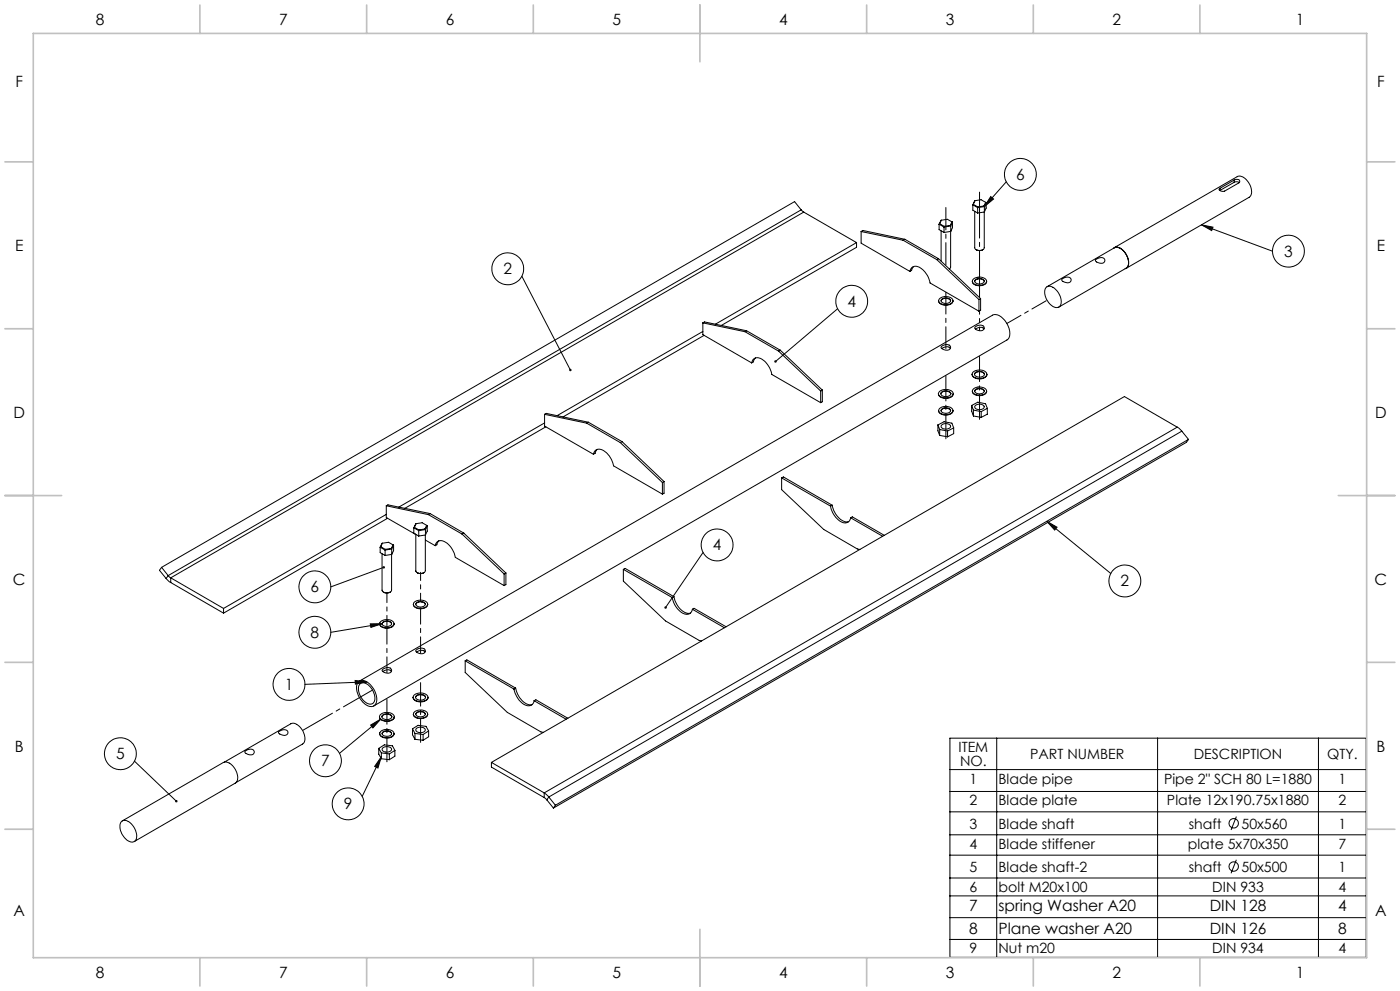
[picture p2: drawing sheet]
<svg xmlns="http://www.w3.org/2000/svg" width="420mm" height="297mm" viewBox="0 0 420 297" stroke-linecap="round" stroke-linejoin="round" font-family="sans-serif">
<g fill="none" stroke="#000" stroke-width=".3">
<path d="M297.2 58.9l.9 .8-2.8 2.2zM301.9 54.5l-6.6 7.4M366 56.4v.7M366 57.1h-.1M370.2 54a.94 .94 0 0 1 1.1-.3 .94 .94 0 0 1 .6 .8l-4.5 2.8a1.19 1.19 0 0 1-1.7-.6l.3-.3M370.2 54.6l.9-.1 .7 .2M370.2 54l-4.2 2.4M370.2 54.6l-4.2 2.5M370.2 54v.6M240.3 62.9l.8 .7M240.3 62.9l-1.9-2.5-189.9 109.6M240.3 62.9l-189.9 109.6"/>
<path d="M241.1 63.6l15.9 9.1M241.1 63.6l-189.9 109.6M257 72.7l-42.4 24.5M257 72.7v1.4l-40.6 23.4M258.3 69.4v3.5l14.7 8.4M258.3 69.4l12.6 2.6M258.3 69.4l.5-.3 12.7 2.6M270.9 72l10.2 5.8M271.5 71.7l-.6 .3M271.5 71.7l10.1 5.8M274.1 79.9l-.6 1.1-.5 .3M281.1 77.8l12.6 12"/>
<path d="M281.6 77.5l-.5 .3M281.6 77.5l12.6 12M281.7 67.2l1.5 .8M281.7 67.2v1.6l1.5 .9M281.9 67.1l1.3 .7M281.9 67.1l-.2 .1M282.3 69.2v9M282.4 66l1.8-.3 1.4 .8M282.4 66l-.5 1.1M282.4 66l-.7 1.2M283.2 68v1.7M283.2 67.8v.2"/>
<path d="M285.1 67.6l-1.9 .2M285.1 67.6l.1 .1M285.2 69.4v10.7l-.4 .5M285.2 67.7l-2 .3M285.2 69.4l-2 .3M285.2 67.7v1.7M285.6 66.5l-.5 1.1M285.6 66.5l.2 .1M285.8 66.6l-.6 1.1M285.8 66.6v1.6l-.6 1.2M291.9 61.4l1.4 .8M291.9 61.4v1.6l1.4 .8"/>
<path d="M292 61.2l1.3 .8M292 61.2l-.1 .2M292.5 60.1l1.8-.2 1.4 .7M292.5 60.1l-.5 1.1M292.5 60.1l-.6 1.3M292.8 74.8l.9 .3 1.2-.3M293.3 62.2v1.6M293.3 62v.2M295.2 61.7l-1.9 .3M295.2 61.7l.1 .2M295.3 61.9v12.3a1.63 1.63 0 0 1-2.9 0v-10.9M295.3 61.9l-2 .3"/>
<path d="M295.7 60.6l-.5 1.1M295.7 60.6l.1 .1M295.8 60.7v1.7l-.5 1.1-2 .3M295.8 60.7l-.5 1.2M328.8 77.7a1.6 1.6 0 0 1 2.7 .3 1.53 1.53 0 0 1-2.5 .5l-.4-.4zM334.3 74.2l36.9-21.3a2.99 2.99 0 0 1 3.5 2.1 3.1 3.1 0 0 1 .1 4.1l-36.9 21.3M336.1 74.4l-.9-.3-.9 .2-20.2 11.6M336.1 74.4a4.8 4.8 0 0 1 2.2 5.5l-.4 .5-20.3 11.6M336.1 74.4a1.63 1.63 0 0 0-2.1 0M336.1 74.4a4.7 4.7 0 0 1 2.1 5.7l-.7 .4M360.4 67.4l3.5 .7-.4 1zM360.4 67.4l21.3 7.9"/>
<path d="M156.6 82.8l14.5 28.1M210.9 96.8v3.5l14.6 8.5M210.9 96.8l12.6 2.6M210.9 96.8l.4-.3 12.7 2.6M210.9 99.3l-43.8 25.3M223.5 99.4l10.1 5.8M224 99.1l-.5 .3M224 99.1l10.1 5.8M251.3 92.5l-18.6 15.8M273 81.3a1.84 1.84 0 0 1 1.2-1.5 1.84 1.84 0 0 1 2 .5 6.9 6.9 0 0 1 2.8 4.5l14.7 8.5M281.6 90.1a2.3 2.3 0 0 0 3.3 1.2 1.12 1.12 0 0 0 1-1.2M282 89.4a2.78 2.78 0 0 1 3.9 .6 2.3 2.3 0 0 1-3.4 1.1 .95 .95 0 0 1-.9-.7 .95 .95 0 0 1 .4-1z"/>
<path d="M282.3 90.2a1.75 1.75 0 0 1 2.9 0M282.5 89.7l.3-.2a1.57 1.57 0 0 1 2.4 .8 1.66 1.66 0 0 1-2.9-.2zM291.7 84.3a2.13 2.13 0 0 0 3 1.2 1.31 1.31 0 0 0 1.3-1.2M292.1 83.6a2.69 2.69 0 0 1 3.9 .6 2.36 2.36 0 0 1-3.4 1.1 .97 .97 0 0 1-.8-.7 .97 .97 0 0 1 .3-1zM292.4 84.3a1.7 1.7 0 0 1 2.9 0M292.5 98a1.74 1.74 0 0 1 2.8 .2 1.52 1.52 0 0 1-2.6 .5l-.2-.2zM292.7 83.8a1.84 1.84 0 0 1 2.6 .5 1.6 1.6 0 0 1-1.5 .8 1.6 1.6 0 0 1-1.4-.9zM293.7 89.8v3.5M294.2 89.5l-.5 .3M294.2 89.5v3.5l-.5 .3M295.2 98.6a1.66 1.66 0 0 0-2.6 0M313.8 86.1a2.25 2.25 0 0 1 3.2 1 3.8 3.8 0 0 1 .7 4.9 2.79 2.79 0 0 1-3.4-1.8 3.6 3.6 0 0 1-.5-4.1z"/>
<path d="M318.7 83.6a1.59 1.59 0 0 1 2.6 .3 1.47 1.47 0 0 1-2.4 .4l-.4-.3zM211.2 100.5l-42.3 24.5M225.5 108.8a1.94 1.94 0 0 1 1.5-1.6 1.94 1.94 0 0 1 2 .8 7 7 0 0 1 2.5 4.2l14.7 8.5M226.6 107.3l-.6 1.1-.5 .4M233.6 105.2l12.6 12M234.1 104.9l-.5 .3M234.1 104.9l12.6 12M246.2 117.2v3.5M246.7 116.9l-.5 .3M246.7 116.9v3.5l-.5 .3M281.5 118a1.83 1.83 0 0 0 2.3 1.4 1.8 1.8 0 0 0 2.2-1.4M281.8 117.4a2.86 2.86 0 0 1 4.1 .4 1.82 1.82 0 0 1-2.4 1.5 1.62 1.62 0 0 1-1.9-1.6z"/>
<path d="M282.3 118a1.82 1.82 0 0 1 3 0M282.4 103.9a1.74 1.74 0 0 1 2.8 .1 1.52 1.52 0 0 1-2.6 .5l-.3-.4zM282.4 117.5a1.9 1.9 0 0 1 2.9 .5 1.72 1.72 0 0 1-3 0zM285.1 104.4a1.63 1.63 0 0 0-2.6 .1M291.6 112.1a2.16 2.16 0 0 0 3 1.4 1.53 1.53 0 0 0 1.5-1.4M291.7 117.2a1.64 1.64 0 0 0 2.1 1.4 1.74 1.74 0 0 0 2.2-1.4M291.9 111.5a2.95 2.95 0 0 1 4.1 .4 1.86 1.86 0 0 1-2.4 1.5 1.67 1.67 0 0 1-1.9-1.5zM292.1 116.5a2.73 2.73 0 0 1 3.9 .6 2.32 2.32 0 0 1-3.4 1.1 .97 .97 0 0 1-.8-.7 .97 .97 0 0 1 .3-1zM292.3 112.2a1.78 1.78 0 0 1 3 0M292.4 117.3a1.75 1.75 0 0 1 2.9 0M292.4 111.9a1.88 1.88 0 0 1 2.9 .2 1.72 1.72 0 0 1-3 .1zM292.6 116.8l.3-.2a1.54 1.54 0 0 1 2.3 .8 1.66 1.66 0 0 1-2.8-.2z"/>
<path d="M163.4 124.2v3.5l14.6 8.4M163.4 124.2l12.6 2.6M163.4 124.2l.5-.3 12.6 2.6M163.4 126.7l-43.7 25.3M163.8 127.9l-42.4 24.5M176 126.8l10.1 5.8M176.5 126.5l-.5 .3M176.5 126.5l10.1 5.9M178 136.1a1.95 1.95 0 0 1 1.5-1.5 1.95 1.95 0 0 1 2 .8 7.2 7.2 0 0 1 2.6 4.2l14.6 8.5M179.1 134.7l-.6 1.2-.5 .2M186.1 132.6l12.6 12M186.6 132.4l-.5 .2"/>
<path d="M186.6 132.4l12.6 11.9M281.4 127.3l1.8-.9 2.4 .4 .5 1.4M281.4 127.3l.5 1.4M281.4 127.3v1.8l.5 1.4M281.6 123a2.03 2.03 0 0 0 2.7 1.4 1.43 1.43 0 0 0 1.6-1.4M281.8 122.5a2.75 2.75 0 0 1 4.1 .4 2.32 2.32 0 0 1-3.4 1.1 .97 .97 0 0 1-.7-1.5zM281.9 128.7l2.4 .5M281.9 128.7v1.8M281.9 130.5l2.4 .4M282.3 123.1a1.68 1.68 0 0 1 2.9 0M282.5 122.7a1.74 1.74 0 0 1 2.7 .3 1.63 1.63 0 0 1-2.9 0zM282.6 127.3a1.61 1.61 0 0 1 2.6 .6 1.66 1.66 0 0 1-2.9-.2z"/>
<path d="M284.3 129.2v1.7M286.1 128.2l-1.8 1M286.1 128.2v1.8l-1.8 .9M291.5 121.5l1.8-1 2.4 .5 .5 1.4M291.5 121.5l.5 1.4M291.5 121.5v1.8l.5 1.4M292 122.9l2.4 .5M292 122.9v1.8M292 124.7l2.4 .4M292.7 121.5a1.76 1.76 0 0 1 2.6 .5 1.63 1.63 0 0 1-2.9-.1zM294.4 123.4v1.7M296.2 122.4l-1.8 1"/>
<path d="M296.2 122.4v1.7l-1.8 1M353.2 128l1.3 1.2M353.2 128l-189.9 109.6M353.2 128l-15.9-9.2-189.9 109.7M354.5 129.2l2.1 2.5M354.5 129.2l-189.9 109.7M356.6 131.7l-190 109.6M356.6 131.7l-.7 .9-189.9 109.6M115.9 151.6v3.5l9.7 5.6M115.9 151.6l12.6 2.6M115.9 151.6l.5-.3 12.6 2.6M115.9 154.2l-48.8 28.1"/>
<path d="M116.3 155.3l-49.2 28.5M124.1 158.2l1.5 .8M124.1 158.2v1.6M124.3 158l1.4 .8M124.3 158l-.2 .2M124.8 156.9l-.5 1.1M124.8 156.9l1.8-.2 1.4 .7M124.8 156.9l-.7 1.3M125.6 159v1.7M125.7 158.8l-.1 .2M127.5 158.5l-1.8 .3M127.5 158.5l.1 .2"/>
<path d="M127.6 158.7l-2 .3M127.6 158.7v1.6M128 157.4l-.5 1.1M128 157.4l.2 .1M128.2 157.5l-.6 1.2M128.2 157.5v1.7l-.6 1.1M128.5 154.2l10.1 5.9M129 153.9l-.5 .3M129 153.9l10.1 5.9M139.1 159.8l-.5 .3M139.1 159.8l12.7 11.9M198.7 144.6v3.5"/>
<path d="M199.2 144.3l-.5 .3M199.2 144.3v3.5l-.5 .3M234.5 143.2l.5-.3 14.7 8.5M234.5 143.2l14.7 8.5M234.5 143.2v3.6l12.6 11.9 10.1 5.8 .8 .2M249.2 151.7a5.9 5.9 0 0 0 4.4 5 1.71 1.71 0 0 0 1.6-1.5M249.7 151.4a5.9 5.9 0 0 0 4.4 5l.5-.1M249.7 151.4l-.5 .3M255.2 155.2l.5-.3 9.6 5.5M255.2 155.2l9.6 5.5M314 156.2l3.1 1.8-.7 .9zM314 156.2l19.2 15.7"/>
<path d="M48.5 170l-.7 .9 2 2.5M48.5 170l1.9 2.5M49.8 173.4l1.4 1.2M50.4 172.5l.8 .7M50.4 172.5l-.6 .9M51.2 173.2l15.9 9.1M51.2 174.6l15.9 9.2M51.2 173.2v1.4M114.1 164l1.4 .8M114.1 164v1.6l1.4 .9M114.2 163.9l1.4 .7M114.2 163.9l-.1 .1"/>
<path d="M114.6 166v10.9a1.65 1.65 0 0 0 2.9 0v-10.7M114.7 162.8l-.5 1.1M114.7 162.8l1.9-.3 1.3 .8M114.7 162.8l-.6 1.2M115 177.4l.9 .3 1.2-.3M115.1 170l-15.9 5.9M115.5 164.8v1.7M115.6 164.6l-.1 .2M117.4 164.4l-1.8 .2M117.4 164.4l.1 .1M117.5 164.5l-2 .3M117.5 166.2l-2 .3"/>
<path d="M117.5 164.5v1.7M117.9 163.3l-.5 1.1M117.9 163.3l.2 .1M118.1 163.4l-.6 1.1M118.1 163.4v1.6l-.6 1.2M124.7 160.1v10.9a1.63 1.63 0 0 0 2.9 0v-10.7M125.2 171.6l.8 .3 1.2-.3M127.6 161.9l3 1.6M127.6 160.3l-2 .4M130.6 163.5a1.82 1.82 0 0 1 1.2-1.5 1.82 1.82 0 0 1 1.9 .6 7 7 0 0 1 2.9 4.4l14.6 8.5M131.7 162.1l-.6 1.2-.5 .2M138.6 160.1l12.6 11.9"/>
<path d="M151.2 172v3.5M151.8 171.7l-.6 .3M151.8 171.7v3.5l-.6 .3M187 170.6l14.7 8.5M187 170.6v3.6l12.6 11.9 10.2 5.8 .7 .2M187 170.6l.5-.2 14.7 8.4M201.7 179.1a5.8 5.8 0 0 0 4.5 5 1.63 1.63 0 0 0 1.5-1.5M202.2 178.8a5.9 5.9 0 0 0 4.5 5h.4M202.2 178.8l-.5 .3M210.9 165.6l-11.2 16.5M67.1 182.3v1.5M111.1 187l3.5-.1-3.3 1.1z"/>
<path d="M113.9 186.9a2.1 2.1 0 0 0 2.9 1.3 1.56 1.56 0 0 0 1.4-1.3M114.2 186.3a2.86 2.86 0 0 1 4 .4 1.8 1.8 0 0 1-2.3 1.5 1.61 1.61 0 0 1-2-1.5zM114.6 186.9l-15.4 2.6M114.6 187a1.75 1.75 0 0 1 2.9 0M114.9 186.4l.2-.1a1.63 1.63 0 0 1 2.4 .7 1.67 1.67 0 0 1-2.9-.1zM124 181.1a2.36 2.36 0 0 0 3.7 .9l.6-.9M124.3 180.5a2.86 2.86 0 0 1 4 .4 1.85 1.85 0 0 1-2.7 1.4 1.32 1.32 0 0 1-1.5-1.6zM124.7 181.1a1.7 1.7 0 0 1 2.9 0M124.8 194.8a1.8 1.8 0 0 1 2.8 .1 1.5 1.5 0 0 1-2.6 .6l-.3-.5zM125 180.6a1.61 1.61 0 0 1 2.6 .6 1.65 1.65 0 0 1-2.9-.2zM127.5 195.4a1.68 1.68 0 0 0-2.5 0M139.6 198l14.6 8.5"/>
<path d="M139.6 198v3.5l12.6 12 10.1 5.9 .7 .1M139.6 198l.5-.2 14.6 8.4M207.7 182.6l.5-.3 9.6 5.6M207.7 182.6l9.6 5.5M83.7 219.2a1.62 1.62 0 0 1 2.7 .3 1.51 1.51 0 0 1-2.5 .5l-.4-.4zM106.5 203.9l3.6 .5-3.5 .6zM107.6 204.3a2.79 2.79 0 0 1 3.8 1.3 4.8 4.8 0 0 1 1 5.7 2.61 2.61 0 0 1-3.5-.8 5.4 5.4 0 0 1-1.5-6zM107.8 204.1l189.9-109.6a3.1 3.1 0 0 1 3.6 1.4 4.8 4.8 0 0 1 1 5.8l-190.2 109.9M108 205a2.27 2.27 0 0 1 3.2 .9l.2 .4a3.6 3.6 0 0 1 .5 4.5 3.1 3.1 0 0 1-3.8-2.1 3.5 3.5 0 0 1-.1-3.7zM110.1 204.4l-18.6 .7M111.2 217.3l3-1.8-2.3 2.7zM113.8 214.8a1.72 1.72 0 0 0 2.2 1.4 1.87 1.87 0 0 0 2.3-1.4"/>
<path d="M113.9 219.8a2.1 2.1 0 0 0 2.9 1.3 1.47 1.47 0 0 0 1.4-1.3M114.1 214.2a2.87 2.87 0 0 1 4.2 .5 2.07 2.07 0 0 1-2.9 1.3 1.23 1.23 0 0 1-1.3-1.8zM114.2 215.5l-12.4 10.3M114.4 219.1a2.69 2.69 0 0 1 3.8 .7 2.58 2.58 0 0 1-4 .7 .87 .87 0 0 1 .2-1.4zM114.5 214.8a1.82 1.82 0 0 1 3 0M114.6 219.9a1.7 1.7 0 0 1 2.9 0M114.7 214.4l.4-.3a1.68 1.68 0 0 1 2.4 .8 1.86 1.86 0 0 1-3 0zM114.7 200.7a1.74 1.74 0 0 1 2.8 .1 1.17 1.17 0 0 1-1.9 .8l-.9-.5zM114.8 219.5a1.66 1.66 0 0 1 2.7 .5 1.72 1.72 0 0 1-2.9-.2zM114.9 201.3a1.79 1.79 0 0 1 2.5 0M123.8 218.4l1.6-1 2.4 .3 .8 1.4M123.8 218.4l.7 1.4"/>
<path d="M123.8 218.4v1.8l.7 1.4M123.9 208.9a2.09 2.09 0 0 0 2.9 1.4 1.48 1.48 0 0 0 1.6-1.4M124 214a2.41 2.41 0 0 0 3.7 1l.6-1M124.1 213.6a2.83 2.83 0 0 1 4.2 .2 1.79 1.79 0 0 1-2.3 1.5 1.46 1.46 0 0 1-1.9-1.7zM124.1 208.4a2.84 2.84 0 0 1 4.3 .4 2.4 2.4 0 0 1-3.6 1.2 1.06 1.06 0 0 1-.7-1.6zM124.5 219.8l2.4 .3M124.5 219.8v1.8M124.7 209a1.81 1.81 0 0 1 3 0M124.7 214.1a1.75 1.75 0 0 1 2.9 0M124.9 218.3a1.76 1.76 0 0 1 2.7 .5 1.7 1.7 0 0 1-2.9 0zM125 208.4a1.89 1.89 0 0 1 2.7 .5 1.67 1.67 0 0 1-1.5 .9 1.67 1.67 0 0 1-1.5-.9zM125 213.5l.2-.1a1.55 1.55 0 0 1 2.4 .7 1.65 1.65 0 0 1-2.9-.1z"/>
<path d="M128.6 219.1l-1.7 1M128.6 219.1v1.7l-1.7 1.1M154.2 206.5a5.8 5.8 0 0 0 4.5 5 1.63 1.63 0 0 0 1.5-1.5M154.7 206.2a6 6 0 0 0 4.5 5h.4M154.7 206.2l-.5 .3M160.2 210l9.6 5.5M160.2 210l.6-.3 9.6 5.6M40.3 228.1l12.6 12M67.3 228.4l19.9-11.5a3.2 3.2 0 0 1 3.7 2.2 3.1 3.1 0 0 1-.1 3.9l-19.9 11.5M73.6 225.1a1.6 1.6 0 0 1 2.7 .3 1.53 1.53 0 0 1-2.5 .4l-.4-.3zM113.6 224.3l1.7-1.1 2.4 .3 .8 1.4M113.6 224.3l.8 1.3"/>
<path d="M113.6 224.3v1.7l.8 1.4M114.4 226.8l-1 3.4-1-.5zM114.4 226.8l-5.7 11.9M114.4 225.6l2.4 .4M114.4 227.4l2.4 .3M114.4 225.6v1.8M114.8 224.2a1.69 1.69 0 0 1 2.7 .4 1.68 1.68 0 0 1-2.9 0zM116.8 226v1.7M118.5 224.9v1.7l-1.7 1.1M118.5 224.9l-1.7 1.1M124.5 221.6l2.4 .3M126.9 220.1v1.8"/>
<path d="M147.4 228.5l15.9 9.1M147.4 228.5v1.4l15.9 9.1M163.3 237.6l1.3 1.3M163.3 239l.7 .7M163.3 237.6v1.4M164 239.7l2 2.5M164.6 238.9l2 2.4M164.6 238.9l-.6 .8M285 221.2h124.9v65.7h-124.9zM285 230.6h124.9M285 237.2h124.9M299 221.2v65.7"/>
<path d="M347.3 221.2v65.7M395.5 221.2v65.7M36.4 246.2a2.25 2.25 0 0 1 3.3 1l.2 .3a3.8 3.8 0 0 1 .6 4.6 2.97 2.97 0 0 1-3.8-1.9 3.6 3.6 0 0 1-.3-4zM36.7 246l30.3-17.5a3.2 3.2 0 0 1 3.7 2.2 3.1 3.1 0 0 1-.1 4l-30.3 17.5M166.6 241.3l-.6 .9M285 243.3h124.9M285 250.2h124.9M285 256.3h124.9M370.9 244.7l-1.6 4M370.9 257.7l-1.6 4M285 263.1h124.9M285 268.5h124.9"/>
<path d="M285 275h124.9M285 281.5h124.9"/>
<circle cx="306.1" cy="52.3" r="4.8"/>
<circle cx="386.5" cy="75.3" r="4.8"/>
<circle cx="152.3" cy="80.6" r="4.8"/>
<circle cx="255.5" cy="90.3" r="4.8"/>
<circle cx="94.5" cy="175.9" r="4.8"/>
<circle cx="215.1" cy="163.3" r="4.8"/>
<circle cx="337.5" cy="174.1" r="4.8"/>
<circle cx="94.5" cy="189.5" r="4.8"/>
<circle cx="86.7" cy="205.1" r="4.8"/>
<circle cx="36.1" cy="225.9" r="4.8"/>
<circle cx="97.6" cy="228" r="4.8"/>
<circle cx="104.4" cy="240.9" r="4.8"/>
<circle cx="370.1" cy="246.7" r="1.4"/>
<circle cx="370.1" cy="259.7" r="1.4"/>
</g>
<path d="M90.9 218.8l21-12" fill="none" stroke="#000" stroke-width=".3" stroke-dasharray="15.2 1.3 1.3 1.3" stroke-dashoffset="5.1"/>
<path d="M313.9 90.1l-11.9 6.9" fill="none" stroke="#000" stroke-width=".3" stroke-dasharray="15.2 1.3 1.3 1.3" stroke-dashoffset="10.3"/>
<path d="M116.1 187.5v-9.9" fill="none" stroke="#000" stroke-width=".3" stroke-dasharray="15.2 1.3 1.3 1.3" stroke-dashoffset="12.2"/>
<path d="M126.2 180.2v-8.7" fill="none" stroke="#000" stroke-width=".3" stroke-dasharray="15.2 1.3 1.3 1.3" stroke-dashoffset="12.8"/>
<path d="M116.1 228.3v-18.7" fill="none" stroke="#000" stroke-width=".3" stroke-dasharray="15.2 1.3 1.3 1.3" stroke-dashoffset="7.8"/>
<path d="M126.2 222.5v-17.9" fill="none" stroke="#000" stroke-width=".3" stroke-dasharray="15.2 1.3 1.3 1.3" stroke-dashoffset="8.2"/>
<path d="M116.1 188.3v13.3" fill="none" stroke="#000" stroke-width=".3" stroke-dasharray="15.2 1.3 1.3 1.3" stroke-dashoffset="10.5"/>
<path d="M126.2 182.2v13.6" fill="none" stroke="#000" stroke-width=".3" stroke-dasharray="15.2 1.3 1.3 1.3" stroke-dashoffset="10.4"/>
<path d="M283.8 87.6v16.9" fill="none" stroke="#000" stroke-width=".3" stroke-dasharray="15.2 1.3 1.3 1.3" stroke-dashoffset="8.7"/>
<path d="M283.8 112.6v18.9M293.9 106.8v18.9" fill="none" stroke="#000" stroke-width=".3" stroke-dasharray="15.2 1.3 1.3 1.3" stroke-dashoffset="7.7"/>
<path d="M293.9 57.6v31.3" fill="none" stroke="#000" stroke-width=".3" stroke-dasharray="15.2 1.3 1.3 1.3" stroke-dashoffset="1.5"/>
<path d="M283.8 79.4v-17.2" fill="none" stroke="#000" stroke-width=".3" stroke-dasharray="15.2 1.3 1.3 1.3" stroke-dashoffset="8.5"/>
<path d="M293.9 99.1v-6" fill="none" stroke="#000" stroke-width=".3" stroke-dasharray="15.2 1.3 1.3 1.3" stroke-dashoffset="14.2"/>
<g fill="none" stroke="#c0c0c0" stroke-width=".5">
<path d="M10 10h400v277h-400zM60 1.5v8.5M110 1.5v8.5M160 1.5v8.5M210 1.5v17M260 1.5v8.5M310 1.5v8.5M360 1.5v8.5M1.5 48.5h8.5M410 48.5h8.5M1.5 98.5h8.5M410 98.5h8.5"/>
<path d="M1.5 148.5h17M401.5 148.5h17M1.5 198.5h8.5M410 198.5h8.5M1.5 248.5h8.5M410 248.5h8.5M210 278.5v17M60 287v8.5M110 287v8.5M160 287v8.5M260 287v8.5M310 287v8.5"/>
<path d="M360 287v8.5"/>
</g>
<path d="M360.4 67.4l3.5 .7-.4 1zM314 156.2l3.1 1.8-.7 .9zM232.3 108.2l.1 .4 .3-.3-.3 .3a.37 .37 0 0 0 .5 0 .37 .37 0 0 0-.1-.6 .37 .37 0 0 0-.5 .2zM52.6 239.9l.1 .5h.5l-.3-.3 .3 .3v-.5zM114.9 169.8a.37 .37 0 0 0 .1 .6 .37 .37 0 0 0 .5-.5l-.4 .1 .3-.2zM111.1 187l3.5-.1-3.3 1.1zM111.2 217.3l3-1.8-2.3 2.7zM114.4 226.8l-1 3.4-1-.5zM106.5 203.9l3.6 .5-3.5 .6zM297.2 58.9l.9 .8-2.8 2.2zM199.5 181.8v.6l.2-.3-.2 .3a.37 .37 0 0 0 .5-.1 .37 .37 0 0 0 0-.5 .37 .37 0 0 0-.5 0zM170.9 110.6v.6h.4l-.2-.3 .2 .3 .1-.5z" fill="#000"/>
<g font-size="4.7">
<text x="28.7" y="7.6">8</text>
<text x="83.7" y="7.6">7</text>
<text x="133.7" y="7.6">6</text>
<text x="183.7" y="7.6">5</text>
<text x="233.7" y="7.6">4</text>
<text x="283.7" y="7.6">3</text>
<text x="333.7" y="7.6">2</text>
<text x="388.7" y="7.6">1</text>
<text x="4.6" y="26.1">F</text>
<text x="413.1" y="26.1">F</text>
<text x="304.8" y="53.9">6</text>
<text x="4.5" y="75.3">E</text>
<text x="385.3" y="76.9">3</text>
<text x="413" y="75.3">E</text>
<text x="151.1" y="82.2">2</text>
<text x="254.2" y="91.9">4</text>
<text x="4" y="125.3">D</text>
<text x="412.5" y="125.3">D</text>
<text x="213.9" y="164.9">4</text>
<text x="3.9" y="175.3">C</text>
<text x="93.2" y="177.5">6</text>
<text x="336.2" y="175.7">2</text>
<text x="412.4" y="175.3">C</text>
<text x="93.2" y="191.1">8</text>
<text x="85.4" y="206.7">1</text>
<text x="4.4" y="225.3">B</text>
<text x="34.8" y="227.5">5</text>
<text x="412.9" y="225.3">B</text>
<text x="96.4" y="229.6">7</text>
<text x="103.2" y="242.5">9</text>
<text x="4" y="274.6">A</text>
<text x="290.7" y="273">7</text>
<text x="299.5" y="273">spring Washer A20</text>
<text x="362.9" y="273">DIN 128</text>
<text x="401.4" y="273">4</text>
<text x="412.5" y="274.6">A</text>
<text x="290.7" y="279.9">8</text>
<text x="299.5" y="279.9">Plane washer A20</text>
<text x="362.9" y="279.9">DIN 126</text>
<text x="401.4" y="279.9">8</text>
<text x="28.7" y="293.1">8</text>
<text x="83.7" y="293.1">7</text>
<text x="133.7" y="293.1">6</text>
<text x="183.7" y="293.1">5</text>
<text x="233.7" y="293.1">4</text>
<text x="283.7" y="293.1">3</text>
<text x="333.7" y="293.1">2</text>
<text x="388.7" y="293.1">1</text>
</g>
<g font-size="4.2">
<text x="287.5" y="225.4">ITEM</text>
<text x="309" y="227.4">PART NUMBER</text>
<text x="358.1" y="227.4">DESCRIPTION</text>
<text x="398.1" y="227.4">QTY.</text>
<text x="288" y="229.5">NO.</text>
<text x="290.8" y="235">1</text>
<text x="299.5" y="235">Blade pipe</text>
<text x="349.2" y="235">Pipe 2&quot; SCH 80 L=1880</text>
<text x="401.5" y="235">1</text>
<text x="290.8" y="241.4">2</text>
<text x="299.5" y="241.4">Blade plate</text>
<text x="350.1" y="241.4">Plate 12x190.75x1880</text>
<text x="401.5" y="241.4">2</text>
<text x="290.8" y="248.3">3</text>
<text x="299.5" y="248.3">Blade shaft</text>
<text x="356.6" y="248.3">shaft</text>
<text x="372.5" y="248.3">50x560</text>
<text x="401.5" y="248.3">1</text>
<text x="290.8" y="254.3">4</text>
<text x="299.5" y="254.3">Blade stiffener</text>
<text x="356.4" y="254.3">plate 5x70x350</text>
<text x="401.5" y="254.3">7</text>
<text x="290.8" y="261.3">5</text>
<text x="299.5" y="261.3">Blade shaft-2</text>
<text x="356.6" y="261.3">shaft</text>
<text x="372.5" y="261.3">50x500</text>
<text x="401.5" y="261.3">1</text>
<text x="290.8" y="267.3">6</text>
<text x="299.5" y="267.3">bolt M20x100</text>
<text x="363.7" y="267.3">DIN 933</text>
<text x="401.5" y="267.3">4</text>
<text x="290.8" y="285.7">9</text>
<text x="299.5" y="285.7">Nut m20</text>
<text x="363.7" y="285.7">DIN 934</text>
<text x="401.5" y="285.7">4</text>
</g>
</svg>
